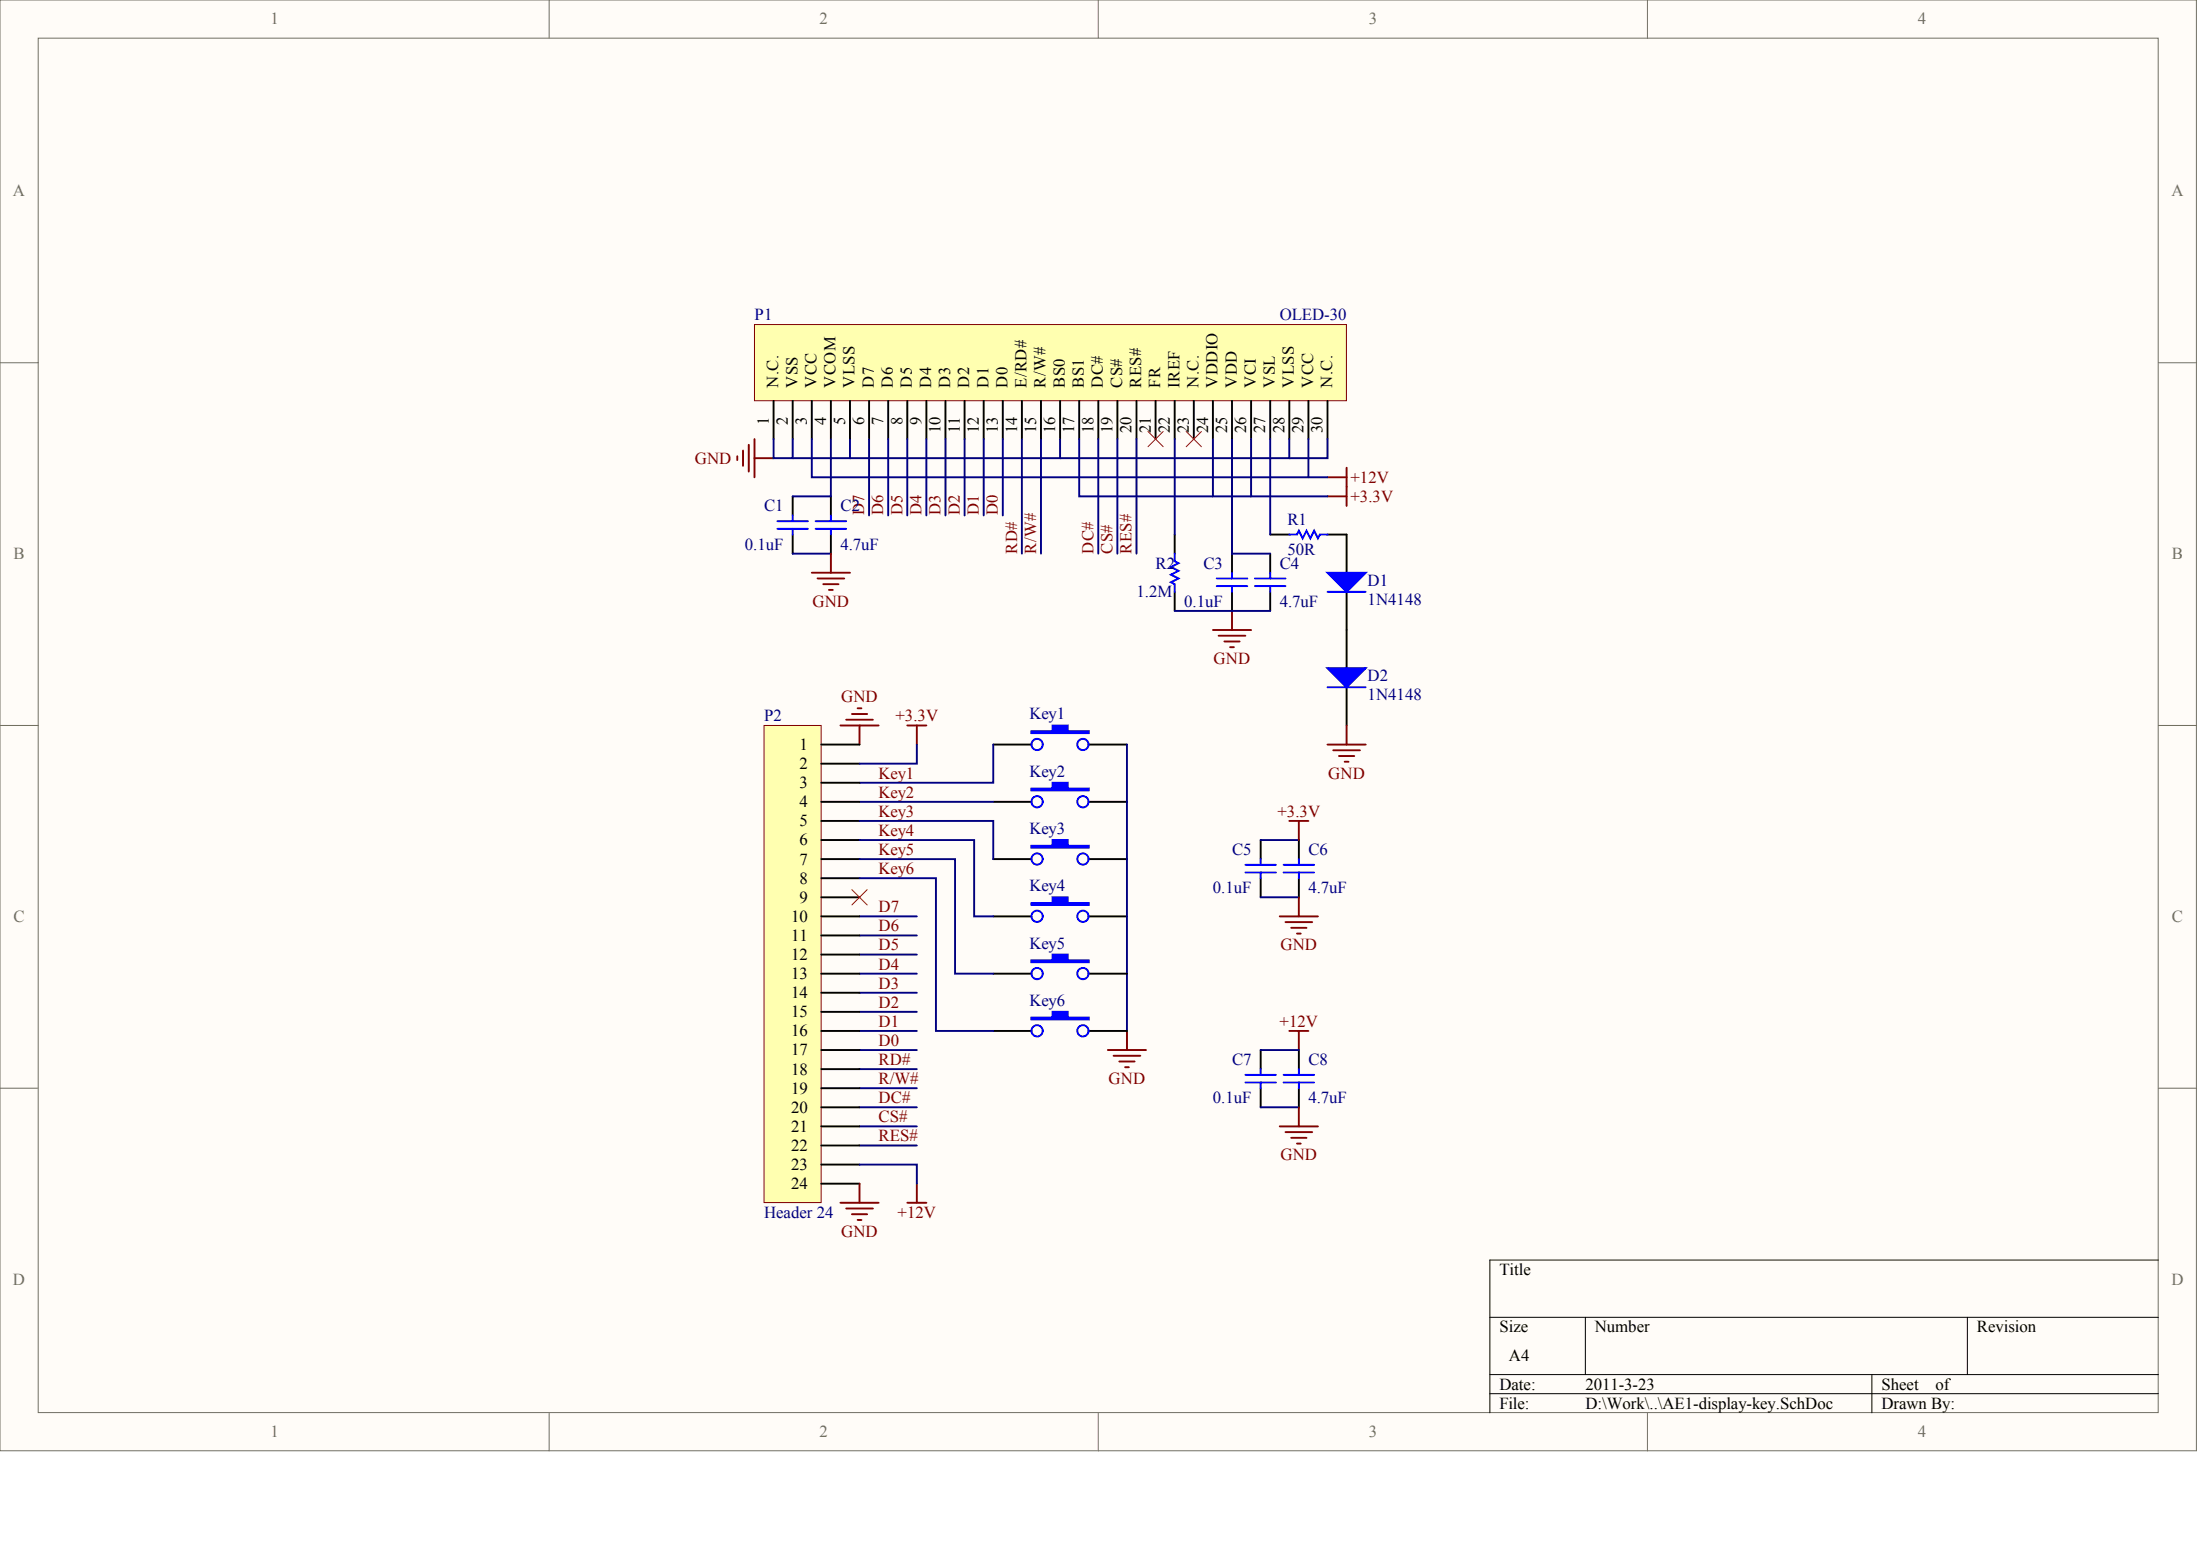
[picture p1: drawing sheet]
<svg xmlns="http://www.w3.org/2000/svg" width="840mm" height="594mm" viewBox="0 0 840 594" stroke-linecap="round" stroke-linejoin="round" font-family="sans-serif">
<g fill="#fffcf8" stroke="#716f64" stroke-width=".38">
<path d="M0 0h838.2v553.5h-838.2z"/>
<path d="M14.6 14.6h809.1v524.4h-809.1z"/>
</g>
<path d="M209.6 0v14.6M419.2 0v14.6M628.7 0v14.6M0 138.4h14.6M823.7 138.4h14.6M0 276.8h14.6M823.7 276.8h14.6M0 415.2h14.6M823.7 415.2h14.6M209.6 539v14.6M419.2 539v14.6M628.7 539v14.6" fill="none" stroke="#716f64" stroke-width=".38"/>
<path d="M823.7 480.8h-255.1v58.2M568.6 502.6h255.1M605 502.6v21.9M750.8 502.6v21.9M568.6 524.5h255.1M568.6 531.8h255.1M714.4 524.5v14.5" fill="none" stroke="#000" stroke-width=".38"/>
<path d="M287.9 123.8h225.9v29.1h-225.9z" fill="#ffffb0" stroke="#800000" stroke-width=".38"/>
<g fill="none" stroke="#000" stroke-width=".73">
<path d="M295.2 153v14.5M302.5 153v14.5M309.8 153v14.5M317.1 153v14.5M324.4 153v14.5M331.7 153v14.5M339 153v14.5M346.3 153v14.5M353.5 153v14.5M360.8 153v14.5M368.1 153v14.5M375.4 153v14.5"/>
<path d="M382.7 153v14.5M390 153v14.5M397.3 153v14.5M404.6 153v14.5M411.9 153v14.5M419.2 153v14.5M426.4 153v14.5M433.7 153v14.5M441 153v14.5M448.3 153v14.5M455.6 153v14.5M462.9 153v14.5"/>
<path d="M470.2 153v14.5M477.5 153v14.5M484.8 153v14.5M492.1 153v14.5M499.3 153v14.5M506.6 153v14.5M302.5 189.4v7.3M317.1 189.4v7.3M302.5 204v7.2M317.1 204v7.2M448.3 204v7.2M470.2 211.2v7.3"/>
<path d="M484.8 211.2v7.3M484.8 204h7.3M506.6 204h7.3v14.5M448.3 225.8v7.3M470.2 225.8v7.3M484.8 225.8v7.3M513.9 225.8v29.2M513.9 262.2v14.6M379.1 284.1h14.5M415.5 284.1h14.6M379.1 305.9h14.5M415.5 305.9h14.6"/>
<path d="M379.1 327.8h14.5M415.5 327.8h14.6M481.1 320.5v7.3M481.1 335.1v7.3M495.7 320.5v7.3M495.7 335.1v7.3M379.1 349.7h14.5M415.5 349.7h14.6M481.1 400.6v7.3M481.1 415.2v7.3M495.7 400.6v7.3M495.7 415.2v7.3"/>
</g>
<path d="M438.1 164.6l5.8 5.9M443.9 164.6l-5.8 5.9M452.7 164.6l5.8 5.9M458.5 164.6l-5.8 5.9" fill="none" stroke="#f00" stroke-width=".38"/>
<g fill="none" stroke="#800000" stroke-width=".73">
<path d="M281.4 174.1v1.5M283.6 171.9v5.8M285.8 169.7v10.2M287.9 167.5v14.6M287.9 174.8h7.3M513.9 178.5v14.5M506.6 182.1h7.3M506.6 189.4h7.3M309.8 218.5h14.6M317.1 211.2v7.3M312 220.7h10.2M314.2 222.9h5.8"/>
<path d="M316.4 225.1h1.4M470.2 233.1v7.3M462.9 240.4h14.6M465.1 242.6h10.2M467.3 244.8h5.8M469.5 246.9h1.4M320.7 276.8h14.6M322.9 274.6h10.2M325.1 272.4h5.9M327.3 270.2h1.5M328 276.8v7.3M346.3 276.8h7.2"/>
<path d="M349.9 276.8v7.3M513.9 276.8v7.3M506.6 284.1h14.6M508.8 286.3h10.2M511 288.5h5.8M513.2 290.6h1.4M492.1 313.2h7.2M495.7 313.2v7.3M488.4 349.7h14.6M490.6 351.8h10.2M492.8 354h5.8M495 356.2h1.4"/>
<path d="M495.7 342.4v7.3M430.1 393.4v7.2M492.1 393.4h7.2M495.7 393.4v7.2M422.8 400.6h14.6M425 402.8h10.2M427.2 405h5.8M429.4 407.2h1.4M488.4 429.8h14.6M490.6 432h10.2M492.8 434.2h5.8M495 436.3h1.4"/>
<path d="M495.7 422.5v7.3M346.3 458.9h7.2M349.9 451.6v7.3"/>
</g>
<g fill="none" stroke="#000080" stroke-width=".73">
<path d="M295.2 167.5v7.3h7.3v-7.3M309.8 167.5v14.6h196.8M317.1 167.5v21.9h-14.6M324.4 167.5v7.3h-21.9M331.7 167.5v29.2M339 167.5v29.2M346.3 167.5v29.2M353.5 167.5v29.2M360.8 167.5v29.2M368.1 167.5v29.2M375.4 167.5v29.2M382.7 167.5v29.2"/>
<path d="M390 167.5v43.7M397.3 167.5v43.7M404.6 167.5v7.3h-80.2M411.9 167.5v21.9h51M419.2 167.5v43.7M426.4 167.5v43.7M433.7 167.5v43.7M448.3 167.5v36.5M462.9 167.5v21.9h14.6M470.2 167.5v43.7h14.6M477.5 167.5v21.9h29.1M484.8 167.5v36.5"/>
<path d="M492.1 167.5v7.3h-87.5M499.3 167.5v14.6M506.6 167.5v7.3h-14.5M302.5 211.2h14.6M448.3 233.1h36.5M379.1 284.1v14.6h-51.1M430.1 284.1v109.3M328 305.9h51.1M481.1 320.5h14.6M328 356.9h21.9M328 349.7h21.9M481.1 342.4h14.6"/>
<path d="M328 378.8h21.9M328 371.5h21.9M328 364.2h21.9M328 393.4h21.9M328 386.1h21.9M328 400.6h21.9M328 407.9h21.9M328 415.2h21.9M481.1 400.6h14.6M328 422.5h21.9M328 429.8h21.9M328 437.1h21.9"/>
<path d="M481.1 422.5h14.6"/>
</g>
<g fill="none" stroke="#00f" stroke-width=".73">
<path d="M296.7 198.9h11.7M302.5 196.7v2.2M311.3 198.9h11.6M317.1 196.7v2.2M296.7 201.8h11.7M302.5 201.8v2.2M311.3 201.8h11.6M317.1 201.8v2.2M448.3 211.2v3l1.5 .7-2.9 1.4 2.9 1.5-2.9 1.5 2.9 1.4-2.9 1.5 1.4 .7v2.9M470.2 218.5v2.2M484.8 218.5v2.2M492.1 204h2.9l.7-1.5 1.5 2.9 1.4-2.9 1.5 2.9 1.4-2.9 1.5 2.9 .7-1.4h2.9"/>
<path d="M464.4 220.7h11.6M464.4 223.6h11.6M470.2 223.6v2.2M478.9 220.7h11.7M478.9 223.6h11.7M484.8 223.6v2.2M506.6 225.8h14.6M506.6 262.2h14.6M475.3 330h11.6M475.3 332.9h11.6M481.1 327.8v2.2M481.1 332.9v2.2"/>
<path d="M489.9 330h11.6M489.9 332.9h11.6M495.7 327.8v2.2M495.7 332.9v2.2M475.3 410.1h11.6M475.3 413h11.6M481.1 407.9v2.2M481.1 413v2.2M489.9 410.1h11.6M489.9 413h11.6M495.7 407.9v2.2M495.7 413v2.2"/>
<circle cx="395.8" cy="284.1" r="2.15"/>
<circle cx="413.3" cy="284.1" r="2.15"/>
<circle cx="395.8" cy="305.9" r="2.15"/>
<circle cx="413.3" cy="305.9" r="2.15"/>
<circle cx="395.8" cy="327.8" r="2.15"/>
<circle cx="413.3" cy="327.8" r="2.15"/>
<circle cx="395.8" cy="349.6" r="2.15"/>
<circle cx="413.3" cy="349.6" r="2.15"/>
</g>
<g fill="#00f" stroke="#00f" stroke-width=".73">
<path d="M506.6 218.5h14.6l-7.3 7.3z"/>
<path d="M506.6 255h14.6l-7.3 7.2z"/>
<path d="M393.6 279h8.1v-2.2h5.8v2.2h8v.7h-21.9z" fill-rule="evenodd"/>
<path d="M393.6 300.8h8.1v-2.1h5.8v2.1h8v.8h-21.9z" fill-rule="evenodd"/>
<path d="M393.6 322.7h8.1v-2.2h5.8v2.2h8v.7h-21.9z" fill-rule="evenodd"/>
<path d="M393.6 344.6h8.1v-2.2h5.8v2.2h8v.7h-21.9z" fill-rule="evenodd"/>
</g>
<path d="M291.6 276.8h21.8v182h-21.8z" fill="#ffffb0" stroke="#800000" stroke-width=".38"/>
<g fill="none" stroke="#000" stroke-width=".73">
<path d="M313.5 284.1h14.5M313.5 291.4h14.5M313.5 298.7h14.5M313.5 305.9h14.5M313.5 313.2h14.5M313.5 320.5h14.5M313.5 327.8h14.5M313.5 335.1h14.5M313.5 342.4h14.5M313.5 349.7h14.5M313.5 356.9h14.5M313.5 364.2h14.5"/>
<path d="M313.5 371.5h14.5M313.5 378.8h14.5M379.1 371.5h14.5M415.5 371.5h14.6M313.5 386.1h14.5M313.5 393.4h14.5M379.1 393.4h14.5M415.5 393.4h14.6M313.5 400.6h14.5M313.5 407.9h14.5M313.5 415.2h14.5M313.5 422.5h14.5"/>
<path d="M313.5 429.8h14.5M313.5 437.1h14.5M313.5 444.4h14.5M313.5 451.6h14.5"/>
</g>
<path d="M320.7 458.9h14.6M328 451.6v7.3M322.9 461.1h10.2M325.1 463.3h5.9M327.3 465.5h1.5" fill="none" stroke="#800000" stroke-width=".73"/>
<path d="M349.9 284.1v7.3h-21.9M328 313.2h51.1v14.6M328 320.5h43.8v29.2h7.3M328 327.8h36.5v43.7h14.6M328 335.1h29.2v58.3h21.9M328 444.4h21.9v7.2" fill="none" stroke="#000080" stroke-width=".73"/>
<g fill="#00f" stroke="#00f" stroke-width=".73">
<path d="M393.6 366.4h8.1v-2.2h5.8v2.2h8v.7h-21.9z" fill-rule="evenodd"/>
<path d="M393.6 388.3h8.1v-2.2h5.8v2.2h8v.7h-21.9z" fill-rule="evenodd"/>
</g>
<g fill="none" stroke="#00f" stroke-width=".73">
<circle cx="395.8" cy="371.5" r="2.15"/>
<circle cx="413.3" cy="371.5" r="2.15"/>
<circle cx="395.8" cy="393.3" r="2.15"/>
<circle cx="413.3" cy="393.3" r="2.15"/>
</g>
<path d="M325.1 339.5l5.9 5.8M331 339.5l-5.9 5.8" fill="none" stroke="#f00" stroke-width=".38"/>
<g font-size="6.4" fill="#716f64">
<text x="103.2" y="9.3">1</text>
<text x="312.8" y="9.3">2</text>
<text x="522.4" y="9.3">3</text>
<text x="732" y="9.3">4</text>
<text x="5" y="74.9">A</text>
<text x="828.7" y="74.9">A</text>
<text x="5.2" y="213.3">B</text>
<text x="828.9" y="213.3">B</text>
<text x="5.2" y="351.7">C</text>
<text x="828.9" y="351.7">C</text>
<text x="5" y="490.1">D</text>
<text x="828.7" y="490.1">D</text>
<text x="103.2" y="548.4">1</text>
<text x="312.8" y="548.4">2</text>
<text x="522.4" y="548.4">3</text>
<text x="732" y="548.4">4</text>
</g>
<g font-size="6.4" fill="#000080">
<text x="287.9" y="122.3">P1</text>
<text x="488.4" y="122.3">OLED-30</text>
<text x="291.6" y="195.1">C1</text>
<text x="320.7" y="195.1">C2</text>
<text x="491.3" y="200.2">R1</text>
<text x="284.3" y="209.7">0.1uF</text>
<text x="320.7" y="209.7">4.7uF</text>
<text x="491.3" y="211.9">50R</text>
<text x="441" y="217">R2</text>
<text x="459.2" y="217">C3</text>
<text x="488.4" y="217">C4</text>
<text x="433.7" y="227.9">1.2M</text>
<text x="521.9" y="223.5">D1</text>
<text x="452" y="231.5">0.1uF</text>
<text x="488.4" y="231.5">4.7uF</text>
<text x="521.9" y="230.8">1N4148</text>
<text x="521.9" y="259.9">D2</text>
<text x="521.9" y="267.2">1N4148</text>
<text x="291.6" y="275.2">P2</text>
<text x="392.9" y="274.5">Key1</text>
<text x="392.9" y="296.4">Key2</text>
<text x="392.9" y="318.2">Key3</text>
<text x="470.2" y="326.2">C5</text>
<text x="499.3" y="326.2">C6</text>
<text x="392.9" y="340.1">Key4</text>
<text x="462.9" y="340.8">0.1uF</text>
<text x="499.3" y="340.8">4.7uF</text>
<text x="392.9" y="361.9">Key5</text>
<text x="392.9" y="383.8">Key6</text>
<text x="470.2" y="406.4">C7</text>
<text x="499.3" y="406.4">C8</text>
<text x="462.9" y="420.9">0.1uF</text>
<text x="499.3" y="420.9">4.7uF</text>
<text x="291.6" y="464.6">Header 24</text>
</g>
<g font-size="6.4" fill="#800000">
<text x="265.2" y="176.9">GND</text>
<text x="515.4" y="184.2">+12V</text>
<text x="515.4" y="191.5">+3.3V</text>
<text x="310.1" y="231.5">GND</text>
<text x="463.2" y="253.4">GND</text>
<text x="321" y="267.9">GND</text>
<text x="341.7" y="275.2">+3.3V</text>
<text x="335.3" y="297.1">Key1</text>
<text x="506.9" y="297.1">GND</text>
<text x="335.3" y="304.4">Key2</text>
<text x="335.3" y="311.7">Key3</text>
<text x="487.5" y="311.7">+3.3V</text>
<text x="335.3" y="318.9">Key4</text>
<text x="335.3" y="326.2">Key5</text>
<text x="335.3" y="333.5">Key6</text>
<text x="335.3" y="348.1">D7</text>
<text x="335.3" y="355.4">D6</text>
<text x="335.3" y="362.6">D5</text>
<text x="488.7" y="362.6">GND</text>
<text x="335.3" y="369.9">D4</text>
<text x="335.3" y="377.2">D3</text>
<text x="335.3" y="384.5">D2</text>
<text x="335.3" y="391.8">D1</text>
<text x="488.3" y="391.8">+12V</text>
<text x="335.3" y="399.1">D0</text>
<text x="335.3" y="406.4">RD#</text>
<text x="335.3" y="413.6">R/W#</text>
<text x="423.1" y="413.6">GND</text>
<text x="335.3" y="420.9">DC#</text>
<text x="335.3" y="428.2">CS#</text>
<text x="335.3" y="435.5">RES#</text>
<text x="488.7" y="442.8">GND</text>
<text x="342.5" y="464.6">+12V</text>
<text x="321" y="471.9">GND</text>
</g>
<g font-size="6.4">
<text x="305.1" y="286.2">1</text>
<text x="305.1" y="293.4">2</text>
<text x="305.1" y="300.7">3</text>
<text x="305.1" y="308">4</text>
<text x="305.1" y="315.3">5</text>
<text x="305.1" y="322.6">6</text>
<text x="305.1" y="329.9">7</text>
<text x="305.1" y="337.2">8</text>
<text x="305.1" y="344.4">9</text>
<text x="301.9" y="351.7">10</text>
<text x="301.9" y="359">11</text>
<text x="301.9" y="366.3">12</text>
<text x="301.9" y="373.6">13</text>
<text x="301.9" y="380.9">14</text>
<text x="301.9" y="388.1">15</text>
<text x="301.9" y="395.4">16</text>
<text x="301.9" y="402.7">17</text>
<text x="301.9" y="410">18</text>
<text x="301.9" y="417.3">19</text>
<text x="301.9" y="424.6">20</text>
<text x="301.9" y="431.9">21</text>
<text x="301.9" y="439.1">22</text>
<text x="301.9" y="446.4">23</text>
<text x="301.9" y="453.7">24</text>
<text x="572.2" y="486.5">Title</text>
<text x="572.2" y="508.3">Size</text>
<text x="608.7" y="508.3">Number</text>
<text x="754.5" y="508.3">Revision</text>
<text x="575.9" y="519.3">A4</text>
<text x="572.2" y="530.2">Date:</text>
<text x="605" y="530.2">2011-3-23</text>
<text x="718" y="530.2">Sheet</text>
<text x="738.6" y="530.2">of</text>
<text x="572.2" y="537.5">File:</text>
<text x="605" y="537.5">D:\Work\..\AE1-display-key.SchDoc</text>
<text x="718" y="537.5">Drawn By:</text>
</g>
<g font-size="6.3">
<text x="297" y="147.9" transform="rotate(-90 297 147.9)">N.C.</text>
<text x="304.3" y="147.9" transform="rotate(-90 304.3 147.9)">VSS</text>
<text x="311.6" y="147.9" transform="rotate(-90 311.6 147.9)">VCC</text>
<text x="318.9" y="147.9" transform="rotate(-90 318.9 147.9)">VCOM</text>
<text x="326.2" y="147.9" transform="rotate(-90 326.2 147.9)">VLSS</text>
<text x="333.5" y="147.9" transform="rotate(-90 333.5 147.9)">D7</text>
<text x="340.8" y="147.9" transform="rotate(-90 340.8 147.9)">D6</text>
<text x="348" y="147.9" transform="rotate(-90 348 147.9)">D5</text>
<text x="355.3" y="147.9" transform="rotate(-90 355.3 147.9)">D4</text>
<text x="362.6" y="147.9" transform="rotate(-90 362.6 147.9)">D3</text>
<text x="369.9" y="147.9" transform="rotate(-90 369.9 147.9)">D2</text>
<text x="377.2" y="147.9" transform="rotate(-90 377.2 147.9)">D1</text>
<text x="384.5" y="147.9" transform="rotate(-90 384.5 147.9)">D0</text>
<text x="391.8" y="147.9" transform="rotate(-90 391.8 147.9)">E/RD#</text>
<text x="399.1" y="147.9" transform="rotate(-90 399.1 147.9)">R/W#</text>
<text x="406.4" y="147.9" transform="rotate(-90 406.4 147.9)">BS0</text>
<text x="413.6" y="147.9" transform="rotate(-90 413.6 147.9)">BS1</text>
<text x="420.9" y="147.9" transform="rotate(-90 420.9 147.9)">DC#</text>
<text x="428.2" y="147.9" transform="rotate(-90 428.2 147.9)">CS#</text>
<text x="435.5" y="147.9" transform="rotate(-90 435.5 147.9)">RES#</text>
<text x="442.8" y="147.9" transform="rotate(-90 442.8 147.9)">FR</text>
<text x="450.1" y="147.9" transform="rotate(-90 450.1 147.9)">IREF</text>
<text x="457.4" y="147.9" transform="rotate(-90 457.4 147.9)">N.C.</text>
<text x="464.7" y="147.9" transform="rotate(-90 464.7 147.9)">VDDIO</text>
<text x="472" y="147.9" transform="rotate(-90 472 147.9)">VDD</text>
<text x="479.3" y="147.9" transform="rotate(-90 479.3 147.9)">VCI</text>
<text x="486.5" y="147.9" transform="rotate(-90 486.5 147.9)">VSL</text>
<text x="493.8" y="147.9" transform="rotate(-90 493.8 147.9)">VLSS</text>
<text x="501.1" y="147.9" transform="rotate(-90 501.1 147.9)">VCC</text>
<text x="508.4" y="147.9" transform="rotate(-90 508.4 147.9)">N.C.</text>
<text x="293.4" y="162.1" transform="rotate(-90 293.4 162.1)">1</text>
<text x="300.7" y="162.1" transform="rotate(-90 300.7 162.1)">2</text>
<text x="307.9" y="162.1" transform="rotate(-90 307.9 162.1)">3</text>
<text x="315.2" y="162.1" transform="rotate(-90 315.2 162.1)">4</text>
<text x="322.5" y="162.1" transform="rotate(-90 322.5 162.1)">5</text>
<text x="329.8" y="162.1" transform="rotate(-90 329.8 162.1)">6</text>
<text x="337.1" y="162.1" transform="rotate(-90 337.1 162.1)">7</text>
<text x="344.4" y="162.1" transform="rotate(-90 344.4 162.1)">8</text>
<text x="351.7" y="162.1" transform="rotate(-90 351.7 162.1)">9</text>
<text x="359" y="165.4" transform="rotate(-90 359 165.4)">10</text>
<text x="366.3" y="165.4" transform="rotate(-90 366.3 165.4)">11</text>
<text x="373.6" y="165.4" transform="rotate(-90 373.6 165.4)">12</text>
<text x="380.8" y="165.4" transform="rotate(-90 380.8 165.4)">13</text>
<text x="388.1" y="165.4" transform="rotate(-90 388.1 165.4)">14</text>
<text x="395.4" y="165.4" transform="rotate(-90 395.4 165.4)">15</text>
<text x="402.7" y="165.4" transform="rotate(-90 402.7 165.4)">16</text>
<text x="410" y="165.4" transform="rotate(-90 410 165.4)">17</text>
<text x="417.3" y="165.4" transform="rotate(-90 417.3 165.4)">18</text>
<text x="424.6" y="165.4" transform="rotate(-90 424.6 165.4)">19</text>
<text x="431.9" y="165.4" transform="rotate(-90 431.9 165.4)">20</text>
<text x="439.2" y="165.4" transform="rotate(-90 439.2 165.4)">21</text>
<text x="446.5" y="165.4" transform="rotate(-90 446.5 165.4)">22</text>
<text x="453.7" y="165.4" transform="rotate(-90 453.7 165.4)">23</text>
<text x="461" y="165.4" transform="rotate(-90 461 165.4)">24</text>
<text x="468.3" y="165.4" transform="rotate(-90 468.3 165.4)">25</text>
<text x="475.6" y="165.4" transform="rotate(-90 475.6 165.4)">26</text>
<text x="482.9" y="165.4" transform="rotate(-90 482.9 165.4)">27</text>
<text x="490.2" y="165.4" transform="rotate(-90 490.2 165.4)">28</text>
<text x="497.5" y="165.4" transform="rotate(-90 497.5 165.4)">29</text>
<text x="504.8" y="165.4" transform="rotate(-90 504.8 165.4)">30</text>
</g>
<g font-size="6.3" fill="#800000">
<text x="329.8" y="196.7" transform="rotate(-90 329.8 196.7)">D7</text>
<text x="337.1" y="196.7" transform="rotate(-90 337.1 196.7)">D6</text>
<text x="344.4" y="196.7" transform="rotate(-90 344.4 196.7)">D5</text>
<text x="351.7" y="196.7" transform="rotate(-90 351.7 196.7)">D4</text>
<text x="359" y="196.7" transform="rotate(-90 359 196.7)">D3</text>
<text x="366.3" y="196.7" transform="rotate(-90 366.3 196.7)">D2</text>
<text x="373.6" y="196.7" transform="rotate(-90 373.6 196.7)">D1</text>
<text x="380.8" y="196.7" transform="rotate(-90 380.8 196.7)">D0</text>
<text x="388.1" y="211.2" transform="rotate(-90 388.1 211.2)">RD#</text>
<text x="395.4" y="211.2" transform="rotate(-90 395.4 211.2)">R/W#</text>
<text x="417.3" y="211.2" transform="rotate(-90 417.3 211.2)">DC#</text>
<text x="424.6" y="211.2" transform="rotate(-90 424.6 211.2)">CS#</text>
<text x="431.9" y="211.2" transform="rotate(-90 431.9 211.2)">RES#</text>
</g>
</svg>
